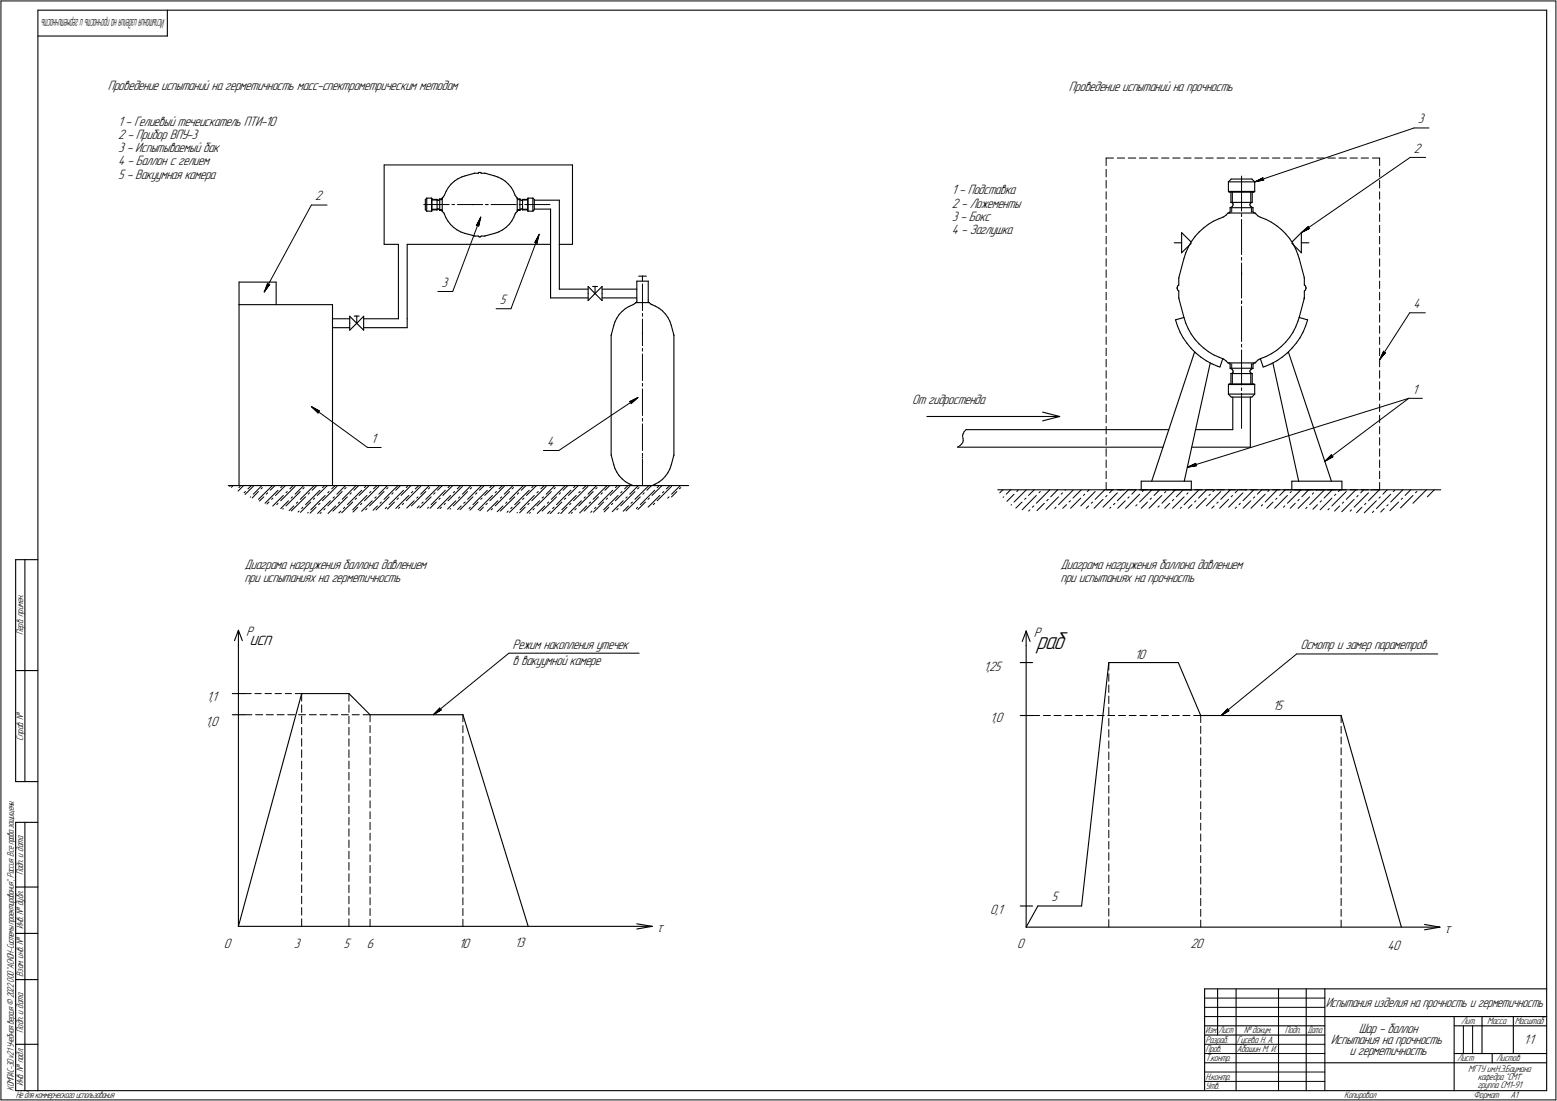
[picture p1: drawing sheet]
<svg xmlns="http://www.w3.org/2000/svg" width="842mm" height="595mm" viewBox="0 0 842 595" stroke-linecap="round" stroke-linejoin="round" font-family="sans-serif">
<g fill="none" stroke="#000" stroke-width=".59">
<path d="M20 6v584zM20 6h817zM20 19h71zM91 6v13zM837 6v584zM208 89h102zM208 89v43zM244 100l-2 1zM244 100l2-2zM246 98l2-1zM248 97l2-1zM250 96l1-1z"/>
<path d="M251 95l6-1zM257 94h.1M257 94h2zM259 93h.1M260 93h.1M260 94h2zM262 94h.1M262 94l5 1zM267 95l2 1zM269 96l2 1zM271 97l2 1zM273 98l2 2z"/>
<path d="M275 100l2 1zM310 89v43zM664 98v5zM664 98h15zM666 97h5zM666 97l-2 1zM671 97h6zM677 97l2 1zM679 98v5zM230 108v3zM230 108l1-1zM230 111v2z"/>
<path d="M230 113l1 1zM231 107h2zM231 114h2zM231 107v7zM233 107h.1M233 114h.1M233 107v7zM234 113h2zM234 108h2zM234 107v4zM234 111v3zM236 108h1z"/>
<path d="M236 108h.1M236 108v5zM237 113h-1zM237 113h.1M237 108h.1M237 113l1 1zM238 114h1zM238 108h-1zM238 108h1zM238 108v6zM239 114h.1M239 107h.1"/>
<path d="M239 114l1 1zM239 107l1-1zM239 107v7zM240 115v1zM240 116l1 1zM240 105v1zM241 117l1 2zM241 103l-1 2zM242 119l2 2zM242 101l-1 2zM277 101l1 2zM277 119l-2 2z"/>
<path d="M278 103l1 2zM278 117l-1 2zM279 116l-1 1zM279 105v1zM279 115l1-1zM279 115v1zM279 106l1 1zM280 114h.1M280 107h.1M280 107v7zM280 114h1zM280 108h1z"/>
<path d="M281 108h1zM281 108v6zM282 113l-1 1zM282 108h.1M282 113h.1M282 108h1zM282 113h1zM282 108h3zM282 113h3zM283 113h2zM283 108h2zM283 108h.1"/>
<path d="M283 108v5zM285 107v4zM286 114h.1M285 111v3zM286 107h2zM286 107h.1M286 114h2zM286 107v7zM288 107l1 1zM288 107v7zM289 108v3zM289 111v2z"/>
<path d="M289 113l-1 1zM289 113h9zM289 108h14zM298 113v48zM303 108v48zM656 120l3-2zM659 118l2-1zM661 117h1zM662 117l1-1zM664 115h1zM664 115l-1 1zM664 103l1 1z"/>
<path d="M664 103h15zM665 115h.1M665 115h13zM665 104h6zM665 112h1zM665 112v2zM665 114v1zM665 112h13zM666 104v5zM666 109v1zM666 109h11zM666 110h1z"/>
<path d="M666 104v6zM667 111l-1 1zM667 110v1zM667 111h.1M671 104h7zM676 111h.1M676 111l1 1zM676 110v1zM676 110h1zM676 104v6zM677 112h1zM677 110v-1z"/>
<path d="M677 104v5zM678 112v2zM678 115h.1M678 115h1zM679 103l-1 1zM679 115v1zM679 116l1 1zM680 117h2zM682 117l3 2zM685 119l3 1zM208 132h7zM215 132v40z"/>
<path d="M220 132v40zM220 132h78zM244 121l1 2zM245 123l2 1zM247 124l2 1zM249 125l2 1zM251 126l6 2zM257 128h.1M257 128h2zM259 128h.1M260 128h.1M260 128h2z"/>
<path d="M262 128h.1M262 128l5-2zM267 126l3-1zM270 125l2-1zM272 124l2-1zM274 123l1-2zM303 132h7zM635 131h4zM639 126l5 5zM639 126v5zM639 137l5-5zM639 131v6z"/>
<path d="M640 140l-2 10zM641 137l-1 3zM643 134l-2 3zM644 131l-1 3zM646 128l-2 3zM648 125l-2 3zM648 125l3-2zM651 123l3-2zM654 121l2-1zM688 120l2 2zM690 122l3 2zM693 124l2 2z"/>
<path d="M695 126l2 3zM697 129l2 3zM699 131l5-5zM699 132l5 5zM699 132l2 3zM701 135l1 3zM702 138l1 2zM703 140l2 10zM704 126v5zM704 131v6zM704 131h4zM129 152v13z"/>
<path d="M129 152h20zM149 152v13zM303 156h15zM318 155l4 4zM318 155v4zM318 159v3zM321 155h1zM322 159l-4 3zM322 159l4-4zM322 159l4 3zM322 155v4zM322 155h1z"/>
<path d="M326 155v4zM326 159v3zM326 156h18zM344 152v10zM344 152h7zM345 149h2zM347 149v3zM347 149h3zM351 152v10zM637 156h.1M637 156v1zM637 157h.1"/>
<path d="M637 155h.1M637 154v1zM637 154h.1M638 157v4zM638 151v3zM638 150v1zM705 150v1zM705 157v4zM706 157h.1M705 151v3zM706 154h.1M706 154v1z"/>
<path d="M706 155h.1M706 156v1zM706 156h.1M129 165v97zM129 165h51zM180 165v97zM180 172h9zM180 177h9zM189 171l4 4zM189 171v4zM189 178l4-3zM189 175v3z"/>
<path d="M192 171h1zM193 175l4 3zM193 171v4zM193 171h1zM197 171l-4 4zM197 171v4zM197 175v3zM197 172h18zM197 177h23zM220 172v5zM298 161h20zM326 161h18z"/>
<path d="M332 176l-1 5zM333 174l-1 2zM334 172l-1 2zM335 170l-1 2zM336 168l2-1zM336 168l-1 2zM338 167l2-1zM340 166l2-1zM342 165l1-1zM343 164h1zM344 164h.1M344 164h7z"/>
<path d="M344 162v1zM344 163h.1M347 180h.1M351 162v1zM351 163h.1M351 164h.1M351 164h1zM352 164l1 1zM353 165h1zM354 165l2 2zM356 167l2 1zM358 168l2 2z"/>
<path d="M360 170l1 2zM361 172l1 2zM362 174l1 2zM363 176l1 5zM636 173l1 3zM636 173l4-1zM637 176l1 3zM638 161h.1M638 161l2 11zM638 179l2 4zM640 172l1 3zM641 175l2 3z"/>
<path d="M643 178l1 3zM699 180l-2 2zM701 177l-2 3zM702 174l-1 3zM703 172l-1 2zM703 172l4 1zM705 179l-2 4zM705 161l-2 11zM705 161h.1M706 176l-1 3zM707 173l-1 3zM331 181v65z"/>
<path d="M331 181h.1M364 181h.1M364 181v65zM640 183l2 3zM642 186l2 2zM644 188l3 3zM644 181l2 2zM646 190l-23 70zM646 183l2 3zM647 191l2 2zM648 186l3 2zM649 193l3 2z"/>
<path d="M651 188l3 2zM652 195l3 2zM654 190l2 2zM655 196l-14 64zM655 197l4 1zM656 192l3 1zM659 198h1zM659 193l2 1zM661 194h1zM661 194l-1 4zM662 194l1 1zM663 195l1 1z"/>
<path d="M664 196h1zM665 196h.1M665 196h13zM665 196v1zM665 199l1 1zM665 197v2zM665 199h13zM666 200h1zM677 200h-1zM677 200l1-1zM678 197v2zM678 197h.1"/>
<path d="M678 196h.1M678 196v1zM678 196h1zM679 196l1-1zM679 196h.1M680 195l2-1zM682 194l3-1zM682 194l1 4zM683 198h1zM684 198l3-1zM685 193l3-2zM687 197l4-2z"/>
<path d="M688 191l2-2zM688 196l14 64zM690 189l3-2zM691 195l3-2zM693 187l2-2zM694 193l2-2zM697 190l23 70zM697 182l-2 3zM699 188l-3 3zM701 186l-2 2zM703 183l-2 3zM664 213l2 2z"/>
<path d="M664 208v5zM664 208h1zM664 213h15zM664 208h15zM665 208h6zM666 202v6zM666 202h.1M666 202h11zM666 215h5zM666 202l1-1zM667 200v1zM667 215v17z"/>
<path d="M667 201h.1M671 208h7zM671 215h6zM676 201h.1M676 200v1zM676 201l1 1zM676 215v27zM676 202v6zM677 202h.1M677 202v6zM678 208h1zM679 208v5z"/>
<path d="M679 213l-2 2zM501 225h72zM522 232h110zM564 227l9-2zM564 223l9 2zM647 232h20zM331 246h.1M331 246l1 5zM332 251l1 2zM333 253l1 2zM334 255l1 2zM335 257l1 2z"/>
<path d="M336 259l2 1zM347 247h.1M360 257l-2 2zM361 256l-1 1zM362 253l-1 3zM363 251l-1 2zM364 246l-1 5zM364 246h.1M518 242h111zM645 242h31zM123 262h249zM338 260l2 2z"/>
<path d="M340 262h2zM342 262h11zM353 262h1zM354 262l2-1zM356 261l2-2zM540 265h239zM617 260h24zM617 265h27zM617 260v5zM641 260h3zM644 260v5zM699 260h3z"/>
<path d="M699 260v5zM699 265h27zM702 260h24zM726 260v5zM8 303v119zM8 303h12zM13 303v119zM129 349v152zM129 341v8zM129 341l2 5zM129 341l-2 5zM552 358h6z"/>
<path d="M555 349v152zM555 341v8zM555 341l2 6zM555 341l-2 6zM600 358l-15 132zM600 358h37zM637 358l12 29zM8 362h12zM126 375h6zM163 375l-34 126zM163 375h26zM189 375l11 11z"/>
<path d="M126 386h6zM200 386h50zM250 386l36 115zM552 387h6zM649 387h76zM725 387l33 114zM8 422h12zM8 444v146zM8 444h12zM13 444v146zM8 479h12zM344 499l9 2z"/>
<path d="M552 490h6zM561 490l-6 11zM561 490h24zM770 500l9 1zM8 505h12zM129 501h224zM344 502l9-1zM555 501h224zM770 503l9-2zM8 530h12zM652 535h185zM652 535v55z"/>
<path d="M659 535v24zM669 535v55zM691 535v55zM706 535v55zM717 535v55zM652 554h65zM652 559h65zM717 549h120zM786 549v41zM786 554h16zM802 549v20zM802 554h35z"/>
<path d="M818 549v20zM8 564h12zM717 574h69zM786 574h51zM786 569h51zM807 569v5zM8 590h12zM20 590h817z"/>
</g>
<g fill="none" stroke="#000" stroke-width=".54">
<path d="M1 1v594zM1 1h841zM842 1v594zM765 69h8zM598 98v4zM598 92v4zM598 85v4zM598 85h4zM604 85h4zM610 85h4zM616 85h4zM622 85h4z"/>
<path d="M628 85h4zM634 85h4zM640 85h4zM646 85h4zM652 85h4zM658 85h4zM664 85h4zM670 85h4zM671 95v19zM676 85h4zM679 98l4-2zM679 98l5-1z"/>
<path d="M679 98l86-29zM682 85h4zM683 97h1zM683 96v1zM688 85h4zM694 85h4zM700 85h4zM706 85h4zM712 85h4zM718 85h4zM724 85h4zM730 85h4z"/>
<path d="M736 85h4zM742 85h4zM746 85v4zM746 92v4zM746 98v4zM763 85h8zM168 111l-25 47zM168 111h9zM229 111h14zM238 108h1zM238 113h1zM244 111h2z"/>
<path d="M247 111h14zM255 111h1zM260 117l-1 5zM260 117l-2 5zM260 117l-15 41zM263 111h1zM266 111h13zM280 108h1zM280 113h1zM281 111h1zM284 111h13zM598 116v4z"/>
<path d="M598 110v4zM598 104v4zM666 112v3zM671 116v1zM671 119v19zM677 112v3zM746 104v4zM746 110v4zM746 116v4zM258 122h.1M258 122h1zM289 131h1z"/>
<path d="M290 131v1zM292 127l-2 5zM292 127l-3 4zM292 127l-16 40zM598 140v4zM598 134v4zM598 128v4zM598 122v4zM671 139v2zM704 126l4-4zM704 126l4-3zM704 126l59-41z"/>
<path d="M708 123h.1M708 122v1zM746 122v4zM746 128v4zM746 134v4zM746 140v4zM145 153l-2 5zM145 153v1zM145 154h1zM146 154l-3 4zM237 158h8zM347 154v14z"/>
<path d="M598 158v4zM598 152v4zM598 146v4zM671 142v19zM671 147v2zM746 146v4zM746 152v4zM746 158v4zM268 167h8zM347 172v15zM347 169v2zM598 176v4z"/>
<path d="M598 170v4zM598 164v4zM671 163v1zM671 166v19zM746 164v4zM746 170v4zM746 176v4zM762 169l-16 25zM762 169h9zM347 191v15zM347 188v2zM598 194v4z"/>
<path d="M598 188v4zM598 182v4zM666 197v2zM671 186v2zM671 189v19zM677 197v2zM746 182v4zM746 188v4zM746 194v4zM748 190l-2 4zM748 190l1 1zM749 191h.1"/>
<path d="M749 191l-3 3zM168 220l5 2zM168 220l4 3zM168 220l31 22zM341 217h.1M341 217l4-2zM341 218l4-3zM341 217v1zM347 210v15zM347 207v2zM598 218v5zM598 212v4z"/>
<path d="M598 206v4zM598 200v4zM671 210v1zM671 213v19zM746 200v4zM746 206v4zM746 212v4zM746 218v5zM762 215h7zM172 222h1zM172 222v1zM347 229v15z"/>
<path d="M347 226v2zM521 236v1zM521 239l-1 1zM521 235v1zM521 237v1zM521 238v1zM521 234v1zM521 233v1zM522 232l-1 1zM598 237v4zM598 231v4zM598 224v5z"/>
<path d="M746 224v5zM746 231v4zM746 237v4zM199 242h7zM294 244h8zM302 244l43-29zM347 248v14zM347 245v2zM518 242l1-1zM519 241l1-1zM598 255v4zM598 249v4z"/>
<path d="M598 243v4zM642 253l5-3zM642 253l5-1zM642 253l120-38zM647 251v1zM647 250v1zM717 249l3-3zM717 249l4-2zM717 249l45-34zM720 246v1zM720 247h1zM746 243v4z"/>
<path d="M746 249v4zM746 255v4zM124 263l1-1zM125 263l1-1zM129 264l1-1zM132 262l-3 3zM132 266h1zM133 267l4-4zM134 264l2-2zM135 269h.1M137 267l5-5zM140 266l-4 3z"/>
<path d="M140 270l7-8zM140 271l3-2zM141 264h1zM143 272l7-7zM144 267l1-1zM144 272l1-1zM146 265l3-3zM147 270l1-1zM147 274l6-6zM149 268l5-6zM150 272v1zM152 271l8-8z"/>
<path d="M152 275l4-4zM152 264l1-1zM153 275h.1M155 266h.1M156 276l3-3zM157 264l2-2zM157 269h1zM158 276l7-7zM160 272l1-1zM162 276l-1 1zM162 266l-7 7zM162 270l8-8z"/>
<path d="M164 264h1zM164 274l-1 1zM164 262l-4 5zM166 277h1zM167 266v1zM168 277l3-3zM168 271l-6 6zM169 265l2-3zM170 270v-1zM172 268l5-6zM172 278l7-7zM172 273l1-1z"/>
<path d="M173 265l-8 8zM173 278l1-1zM174 271l8-8zM174 264l1-1zM175 276l1-1zM176 268l-8 8zM177 273l8-7zM177 266h1zM179 264l2-2zM180 276l8-7zM180 269h1zM182 273l-5 5z"/>
<path d="M182 267l5-5zM183 277l1-1zM184 271l-1 1zM185 277l6-6zM186 264h1zM186 274v1zM188 273l8-8zM190 266l-1 1zM191 265l3-3zM192 270l1-1zM193 262l-8 8zM194 274l-3 3z"/>
<path d="M194 268l6-6zM196 276l5-5zM196 272l-1 1zM197 271l8-8zM197 264l1-1zM198 276v-1zM198 268l-7 8zM200 273l8-7zM200 266h1zM202 276l2-3zM202 264l2-2zM203 269h.1"/>
<path d="M203 276l7-7zM205 267l5-5zM206 272v-1zM208 270l7-8zM208 275l1-1zM209 264h1zM210 275l3-4zM210 273l8-8zM213 266l-1 1zM214 265l3-3zM214 275l7-7zM215 270v-1z"/>
<path d="M216 274v1zM217 268l5-6zM218 272v1zM220 271l7-8zM220 264v-1zM223 273l7-7zM223 266h.1M224 271l-4 4zM225 264l1-2zM225 269h1zM227 273l-1 2zM227 275l6-6z"/>
<path d="M229 271l-1 1zM230 270l8-8zM232 264h.1M232 274l-1 1zM232 262l-5 5zM235 267v-1zM236 271l-3 4zM237 265l2-3zM237 270l1-1zM238 275l1-1zM240 268l5-6zM241 272l-1 1z"/>
<path d="M241 265l-8 8zM242 275l5-4zM242 271l8-8zM242 264l1-1zM243 275h1zM244 268l-7 7zM245 266h1zM247 264l2-2zM247 275l2-2zM248 269h1zM249 276l7-7zM250 267l5-5z"/>
<path d="M251 272l1-1zM253 266l-8 7zM253 270l7-8zM254 276l5-5zM254 264h1zM254 274v1zM256 273l8-8zM258 266l-1 1zM259 276l7-8zM259 265l3-3zM260 276l1-2zM260 270l1-1z"/>
<path d="M262 268l6-6zM263 273l1-1zM264 276l5-5zM265 271l8-8zM265 264l1-1zM266 276v-1zM268 273l8-7zM268 266h.1M269 277l3-4zM270 264l2-2zM271 276l7-7zM271 269h.1"/>
<path d="M273 267l4-5zM274 271l-1 1zM275 276l-1 1zM276 277l5-6zM277 264h1zM277 274l-1 1zM278 273l8-8zM280 277h.1M281 266l-1 1zM282 265l2-3zM283 270v-1zM283 262l-7 8z"/>
<path d="M284 274l-3 3zM285 268l5-6zM285 277l7-6zM286 272l-1 1zM286 277h1zM288 271l7-8zM288 264v-1zM288 276l1-1zM289 268l-8 8zM290 273l8-7zM290 266h1zM291 278l4-5z"/>
<path d="M293 264l1-2zM293 276l8-7zM293 269h1zM295 267l5-5zM296 272l1-1zM296 278l2-2zM298 278l6-7zM298 270l8-8zM299 275l1-1zM300 264h.1M302 278v-1zM303 266l-1 1z"/>
<path d="M304 276l8-8zM305 265l2-3zM305 270l1-1zM307 274l-4 4zM307 268l6-6zM309 272l-1 1zM309 265l-8 8zM309 277h1zM310 271l8-8zM310 264l1-1zM311 276l1-1zM313 273l8-7z"/>
<path d="M313 266h1zM314 271l-6 7zM315 264l2-2zM316 276l8-7zM316 269h1zM317 273l-3 4zM318 267l5-5zM319 272v-1zM320 276v1zM321 270l7-8zM322 264h1zM322 274v1z"/>
<path d="M325 267l1-1zM326 271l-5 6zM326 276l8-8zM327 265l3-3zM328 270l1-1zM329 274l-2 3zM330 268l5-6zM331 272v1zM331 265l-7 8zM333 271l8-8zM333 264l1-1zM334 276v-1z"/>
<path d="M336 266h.1M337 276l3-3zM337 271l-6 6zM338 264l2-2zM338 269h1zM339 276l7-7zM341 272l1-1zM343 266l-7 7zM343 270l8-8zM345 264h1zM345 274l-1 1zM345 275l4-4z"/>
<path d="M345 262l-4 5zM346 273l8-8zM348 266v1zM350 265l2-3zM351 270v-1zM351 274l6-6zM353 268l5-6zM353 273l1-1zM355 271l8-8zM355 264l1-1zM358 266h1zM360 264l2-2z"/>
<path d="M361 269h1zM363 269l3-3zM363 267l5-5zM367 264h1zM541 266l1-1zM543 269h.1M544 267l3-2zM545 271l3-4zM547 273h.1M548 271l7-6zM549 275l4-4zM550 266l1-1z"/>
<path d="M554 270l1-1zM556 268l3-3zM556 276h1zM558 274l1-1zM560 272l8-7zM560 268l-7 8zM561 276l4-4zM562 266h1zM566 275l7-6zM566 271l1-1zM570 275l1-1zM572 265l-4 4z"/>
<path d="M573 273l7-8zM575 266l-1 1zM575 275l2-2zM576 265h.1M578 271h1zM579 275l6-6zM580 269l5-4zM585 273l7-7zM586 268l1-1zM588 275l1-2zM588 266l1-1zM590 272l1-1z"/>
<path d="M592 275l5-5zM592 270l5-5zM597 274l7-8zM598 265h4zM598 261v4zM599 268l-1 1zM600 266l2-1zM600 275l1-1zM602 273l1-1zM604 265h4zM605 275l4-4zM606 265h.1"/>
<path d="M609 275l7-8zM610 269h1zM610 265h4zM610 265l-6 6zM614 273h1zM614 265l-2 2zM616 265h4zM616 271l7-6zM617 275l4-4zM618 265v1zM621 275l7-7zM622 270l1-1z"/>
<path d="M622 265h4zM624 268l3-3zM626 274l1-1zM628 265h4zM628 272l8-7zM630 266h1zM630 275l3-3zM634 275l6-6zM634 265h4zM635 270l-1 1zM638 275l1-1zM640 265l-4 4z"/>
<path d="M640 265h4zM640 273l8-8zM643 266l-1 1zM643 275l2-2zM644 265h.1M646 271h1zM646 265h4zM652 265h4zM652 273l8-7zM652 269l-5 6zM653 265l-5 4zM654 268l1-1z"/>
<path d="M655 275l2-2zM657 265l-1 1zM658 272l1-1zM658 265h4zM660 270l5-5zM664 265h4zM664 270l-4 5zM664 274l8-8zM667 268l-1 1zM668 275l1-1zM670 265l-2 1zM670 265h4z"/>
<path d="M671 272l-1 1zM672 275l4-4zM674 265h.1M676 265h4zM677 275l7-8zM678 269h1zM678 265l-6 6zM682 265h4zM682 273h1zM682 265l-2 2zM686 266v-1zM688 265h4z"/>
<path d="M689 271l-4 4zM689 275l7-7zM690 270l1-1zM691 265l-7 6zM694 265h4zM694 274l1-1zM695 265l-3 3zM696 272l8-7zM698 266h.1M698 275l3-3zM700 265h4zM702 275l6-6z"/>
<path d="M703 270l-1 1zM706 265h4zM707 274l-1 1zM708 265l-4 4zM708 273l8-8zM710 275l3-2zM710 266v1zM712 265h.1M712 265h4zM714 271h1zM714 276l6-7zM718 265h4z"/>
<path d="M718 276l1-1zM720 273l8-7zM721 265l-5 4zM722 276l3-3zM722 268v-1zM724 265h4zM725 265l-1 1zM726 277l6-7zM727 271l-1 1zM728 270l5-5zM730 265h4zM730 276h1z"/>
<path d="M732 274l8-8zM734 268v1zM736 266l2-1zM736 265h4zM737 274l-3 3zM738 277l6-6zM739 272l-1 1zM742 265h.1M742 265h4zM743 276l-1 1zM746 269h1zM746 265l-6 6z"/>
<path d="M746 261v4zM747 277l2-2zM750 273h1zM750 265l-2 2zM752 276l4-5zM752 267l-8 8zM754 266v-1zM758 270l1-1zM759 265l-7 6zM763 265l-3 3zM764 272l7-7zM764 268l-7 7z"/>
<path d="M766 266h.1M776 265l-4 4zM275 353h71zM600 358v4zM701 353h77zM132 375h4zM138 375h3zM143 375h4zM149 375h3zM154 375h4zM160 375h3zM163 375v4z"/>
<path d="M189 375v4zM600 364v4zM600 370v4zM600 376v4zM132 386h4zM138 386h4zM144 386h4zM150 386h4zM156 386h3zM161 386h4zM163 381v4zM163 387v4z"/>
<path d="M163 393v4zM163 399v4zM167 386h4zM173 386h4zM179 386h4zM185 386h3zM189 381v4zM189 387v4zM189 393v4zM189 399v4zM190 386h4zM196 386h4z"/>
<path d="M200 386v4zM200 392v4zM200 398v4zM234 386l5-2zM234 386l41-33zM238 383l-4 3zM238 383h.1M238 383l1 1zM250 386v4zM250 392v4zM250 398v4zM558 387h4z"/>
<path d="M564 387h4zM570 387h4zM576 387h4zM582 387h3zM588 387h3zM593 387h4zM599 387h4zM600 382v4zM600 388v4zM600 394v4zM605 387h4zM611 387h4z"/>
<path d="M617 387h3zM622 387h4zM628 387h4zM634 387h4zM640 387h4zM646 387h3zM649 387v4zM649 393v3zM649 398v4zM660 387l5-3zM660 387l41-34zM664 383l-4 4z"/>
<path d="M664 383v1zM664 384h1zM725 387v4zM725 393v3zM725 398v4zM163 405v4zM163 411v5zM163 417v5zM189 405v4zM189 411v5zM189 417v5zM200 404v4z"/>
<path d="M200 410v3zM200 415v4zM250 404v4zM250 410v3zM250 415v4zM600 400v4zM600 406v5zM600 412v5zM600 419v4zM649 404v4zM649 410v4zM649 416v4z"/>
<path d="M725 404v4zM725 410v4zM725 416v4zM163 424v4zM163 430v4zM163 436v4zM189 424v4zM189 430v4zM189 436v4zM200 421v4zM200 427v4zM200 433v4z"/>
<path d="M200 439v4zM250 421v4zM250 427v4zM250 433v4zM250 439v4zM600 425v4zM600 431v4zM600 437v4zM649 422v3zM649 427v4zM649 433v4zM649 439v4z"/>
<path d="M725 422v3zM725 427v4zM725 433v4zM725 439v4zM163 442v4zM163 448v4zM163 454v4zM189 442v4zM189 448v4zM189 454v4zM200 444v4zM200 450v4z"/>
<path d="M200 456v4zM250 444v4zM250 450v4zM250 456v4zM600 443v4zM600 449v4zM600 455v4zM649 445v4zM649 451v4zM649 457v3zM725 445v4zM725 451v4z"/>
<path d="M725 457v3zM163 460v4zM163 466v4zM163 472v4zM163 478v5zM189 460v4zM189 466v4zM189 472v4zM189 478v5zM200 462v4zM200 468v4zM200 474v3z"/>
<path d="M200 479v4zM250 462v4zM250 468v4zM250 474v3zM250 479v4zM600 461v4zM600 467v4zM600 473v4zM600 479v4zM649 462v4zM649 468v4zM649 474v4z"/>
<path d="M649 480v4zM725 462v4zM725 468v4zM725 474v4zM725 480v4zM163 484v5zM163 491v4zM163 497v4zM189 484v5zM189 491v4zM189 497v4zM200 485v4z"/>
<path d="M200 491v4zM200 497v4zM250 485v4zM250 491v4zM250 497v4zM600 485v4zM600 491v4zM600 497v4zM649 486v4zM649 491v4zM649 497v4zM725 486v4z"/>
<path d="M725 491v4zM725 497v4zM652 539h65zM652 544h65zM652 549h65zM791 554v15zM796 554v15zM652 564h65zM652 569h65zM652 574h65zM652 579h65zM1 595h841z"/>
<path d="M652 585h65z"/>
</g>
<g fill="#000" stroke="#000" stroke-width=".54">
<path d="M682 97h1zM682 97h1zM682 97h1zM682 97h2zM681 97h2zM681 97h2zM681 98h1zM681 98h1zM680 98h1zM680 98h1zM680 98h1zM679 98h1z"/>
<path d="M682 96h1zM682 97h1zM682 97h1zM682 97h1zM682 97h1zM682 97h1zM681 97h2zM681 97h1zM681 97h1zM681 97h1zM681 97h1zM680 97h1zM680 98h1zM680 98h1z"/>
<path d="M259 120h1zM258 122h1z"/>
<path d="M258 120h1zM258 120h1zM258 120h1zM258 121h1zM258 121h1zM258 121h1zM258 121h1zM258 121h1zM258 121h1zM258 121h1zM258 121h1zM258 121h1zM258 121h1zM258 121h1zM258 121h1z"/>
<path d="M290 130h1zM290 130h1zM290 130h1zM290 130h1zM290 130h1zM290 130h1zM290 130h1zM290 130h1zM290 130h1zM290 130h1zM290 130h1zM290 130h1zM290 131h1zM290 131h1zM290 131h1zM290 131h1zM290 131h1zM290 131h1zM290 131h1z"/>
<path d="M290 129h1zM290 129h1zM290 129h1zM290 129h1zM289 131h1zM289 131h1zM289 131h1z"/>
<path d="M707 123h1zM707 123h1zM707 124h1zM707 124h1zM707 124h1zM707 124h1zM707 124h1zM706 124h1zM706 124h1zM706 124h1zM706 124h1zM706 124h1zM706 124h1zM705 125h1zM705 125h1zM705 125h1z"/>
<path d="M707 123h1zM707 123h1zM707 123h1zM707 123h1zM707 123h1zM707 123h1zM706 123h1zM706 124h1zM706 124h1zM706 124h1zM706 124h1zM706 124h1zM705 124h1zM705 124h1zM705 125h1zM705 125h1z"/>
<path d="M144 154h1zM144 154h1zM144 154h1zM144 154h1zM144 154h1zM144 154h1zM144 154h1zM144 154h1zM144 154h1zM144 155h1zM144 155h1zM144 155h1zM144 155h1zM144 155h1zM144 155h1z"/>
<path d="M145 154h1zM145 154h1zM145 154h1zM145 154h1zM145 154h1zM145 154h1zM144 155h1zM144 155h1zM144 155h1zM144 155h1zM144 155h1zM144 155h1zM144 156h1zM144 156h1zM144 156h1z"/>
<path d="M748 190h1zM748 190h1zM748 190h1zM748 191h1zM748 191h1zM748 191h1zM748 191h1zM748 191h1zM747 192h1zM747 192h1zM747 192h1zM747 192h1zM747 192h1zM747 192h1zM747 192h1zM747 192h1zM747 192h1z"/>
<path d="M748 191h1zM748 191h1zM748 191h1zM748 191h1zM748 191h1zM748 191h1zM748 192h1zM748 192h1zM748 192h1z"/>
<path d="M170 221h1zM170 221h1zM170 221h1zM170 221h1zM170 221h1zM171 221h1zM171 222h1zM171 222h1zM171 222h1zM171 222h1zM171 222h1zM172 222h1zM172 222h1zM172 222h1zM172 222h1z"/>
<path d="M343 216h1zM343 216h1zM343 216h1zM342 217h1zM342 217h1zM342 217h1zM342 217h1zM342 217h1zM342 217h1zM341 217h1zM341 217h1zM341 218h1zM341 218h1zM341 218h1zM341 218h1zM341 218h1z"/>
<path d="M343 216h1zM343 216h1zM343 216h1zM343 216h1zM342 216h1zM342 216h1zM342 216h1zM342 216h1zM342 216h1zM342 217h1zM341 217h1zM341 217h1zM341 217h1zM341 217h1zM341 217h1zM341 217h1zM341 217h1zM341 217h1z"/>
<path d="M170 221h1zM170 221h1zM170 221h1zM170 222h1zM170 222h1zM171 222h1zM171 222h1zM171 222h1zM171 222h1zM171 222h1zM171 222h1zM171 223h1zM171 223h1zM171 223h1z"/>
<path d="M646 251h1zM646 251h1zM646 252h1zM645 252h2zM645 252h2zM645 252h2zM645 252h1zM644 252h2zM644 252h1zM644 252h1zM643 252h1zM643 252h1z"/>
<path d="M646 251h1zM646 251h1zM646 251h1zM646 251h1zM645 251h2zM645 251h2zM645 251h2zM645 251h2zM645 251h1zM645 251h1zM644 252h2zM644 252h1zM644 252h1zM644 252h1zM644 252h1zM643 252h1zM643 252h1z"/>
<path d="M719 246h1zM719 246h1zM719 247h1zM719 247h1zM719 247h1zM719 247h1zM719 247h1zM719 247h1zM719 247h1zM718 247h1zM718 247h1zM718 248h1zM718 248h1zM718 248h1zM718 248h1z"/>
<path d="M720 247h1zM720 247h1zM720 247h1zM720 247h1zM719 247h2zM719 247h1zM719 247h1zM719 247h1zM719 247h1zM719 248h1zM719 248h1zM718 248h1zM718 248h1zM718 248h1zM718 248h1zM718 248h1z"/>
<path d="M237 383h1zM237 383h1zM237 383h1zM237 383h1zM237 383h1zM237 384h1zM237 384h1zM237 384h1zM237 384h1zM236 384h1zM236 384h1zM236 384h1zM236 384h1zM236 384h1zM236 385h1z"/>
<path d="M238 384h1zM238 384h1zM237 384h1zM237 384h1zM237 384h1zM237 384h1zM237 384h1zM237 384h1zM237 384h1zM236 385h1zM236 385h1zM236 385h1zM236 385h1zM236 385h1z"/>
<path d="M663 384h1zM663 384h1zM663 384h1zM663 384h1zM663 384h1zM663 384h1zM663 384h1zM662 385h1zM662 385h1zM662 385h1zM662 385h1zM662 385h1z"/>
<path d="M664 384h1zM664 384h1zM663 384h1zM663 384h1zM663 384h1zM663 385h1zM663 385h1zM663 385h1zM663 385h1zM663 385h1zM662 385h1zM662 385h1zM662 385h1zM662 385h1zM662 385h1z"/>
</g>
<text font-size="14" x="560" y="351">раб</text>
<text font-size="10.9" x="135" y="348">исп</text>
<g font-size="8.5">
<text x="355" y="504">t</text>
<text x="781" y="504">t</text>
</g>
<g font-size="7.8">
<text x="58" y="49">Проведение испытаний на герметичность масс-спектрометрическим методом</text>
<text x="578" y="49">Проведение испытаний на прочность</text>
<text x="64" y="68">1 - Гелиевый течеискатель ПТИ-10</text>
<text x="767" y="67">3</text>
<text x="64" y="75">2 - Прибор ВПУ-3</text>
<text x="64" y="82">3 - Испытываемый бак</text>
<text x="765" y="83">2</text>
<text x="64" y="89">4 - Баллон с гелием</text>
<text x="64" y="97">5 - Вакуумная камера</text>
<text x="515" y="105">1 - Подставка</text>
<text x="170" y="108">2</text>
<text x="515" y="112">2 - Ложементы</text>
<text x="515" y="119">3 - Бокс</text>
<text x="515" y="126">4 - Заглушка</text>
<text x="239" y="155">3</text>
<text x="270" y="164">5</text>
<text x="764" y="167">4</text>
<text x="764" y="213">1</text>
<text x="493" y="218">От гидростенда</text>
<text x="201" y="239">1</text>
<text x="296" y="241">4</text>
<text x="132" y="308">Диаграма нагружения баллона давлением</text>
<text x="574" y="308">Диаграма нагружения баллона давлением</text>
<text x="132" y="315">при испытаниях на герметичность</text>
<text x="574" y="315">при испытаниях на прочность</text>
<text x="133" y="344">P</text>
<text x="559" y="344">P</text>
<text x="277" y="351">Режим накопления утечек</text>
<text x="703" y="351">Осмотр и замер параметров</text>
<text x="277" y="360">в вакуумной камере</text>
<text x="614" y="356">10</text>
<text x="532" y="363">1,25</text>
<text x="112" y="379">1,1</text>
<text x="688" y="384">15</text>
<text x="111" y="392">1,0</text>
<text x="536" y="390">1,0</text>
<text x="569" y="487">5</text>
<text x="536" y="494">0,1</text>
<text x="121" y="512">0</text>
<text x="159" y="512">3</text>
<text x="186" y="512">5</text>
<text x="198" y="512">6</text>
<text x="248" y="512">10</text>
<text x="278" y="512">13</text>
<text x="550" y="512">0</text>
<text x="644" y="512">20</text>
<text x="750" y="514">40</text>
<text x="735" y="558">Шар - баллон</text>
<text x="720" y="564">Испытания на прочность</text>
<text x="824" y="564">1:1</text>
<text x="730" y="570">и герметичность</text>
</g>
<text font-size="7.7" x="717" y="544">Испытания изделия на прочность и герметичность</text>
<text font-size="7.5" x="89" y="10" transform="rotate(180 89 10)">Испытанияизделиянапрочностьигерметичность</text>
<g font-size="5.4">
<text x="13" y="343" transform="rotate(-90 13 343)">Перв. примен.</text>
<text x="13" y="400" transform="rotate(-90 13 400)">Справ. №</text>
<text x="13" y="473" transform="rotate(-90 13 473)">Подп. и дата</text>
<text x="13" y="502" transform="rotate(-90 13 502)">Инв. № дубл.</text>
<text x="13" y="528" transform="rotate(-90 13 528)">Взам. инв. №</text>
<text x="790" y="554">Лит.</text>
<text x="804" y="554">Масса</text>
<text x="819" y="554">Масштаб</text>
<text x="13" y="558" transform="rotate(-90 13 558)">Подп. и дата</text>
<text x="652" y="564">Разраб.</text>
<text x="669" y="564">Гусева Н. А.</text>
<text x="673" y="559">№ докум.</text>
<text x="695" y="559">Подп.</text>
<text x="652" y="569">Пров.</text>
<text x="669" y="569">Абашин М. И.</text>
<text x="652" y="574">Т.контр.</text>
<text x="788" y="574">Лист</text>
<text x="809" y="574">Листов</text>
<text x="794" y="579">МГТУ им.Н.Э.Баумана</text>
<text x="13" y="587" transform="rotate(-90 13 587)">Инв. № подл.</text>
<text x="652" y="584">Н.контр.</text>
<text x="799" y="588">группа СМ1-91</text>
<text x="799" y="584">кафедра &quot;СМ1&quot;</text>
<text x="7" y="590" transform="rotate(-90 7 590)">КОМПАС-3Dv21 Учебнаяверсия©2022ООО&quot;АСКОН-Системыпроектирования&quot;, Россия. Всеправазащищены.</text>
<text x="8" y="594">Недлякоммерческогоиспользования</text>
<text x="652" y="589">Утв.</text>
<text x="727" y="594">Копировал</text>
<text x="797" y="594">Формат</text>
<text x="817" y="594">A1</text>
</g>
<g font-size="5.3">
<text x="652" y="559">Изм.</text>
<text x="659" y="559">Лист</text>
<text x="707" y="559">Дата</text>
</g>
</svg>
